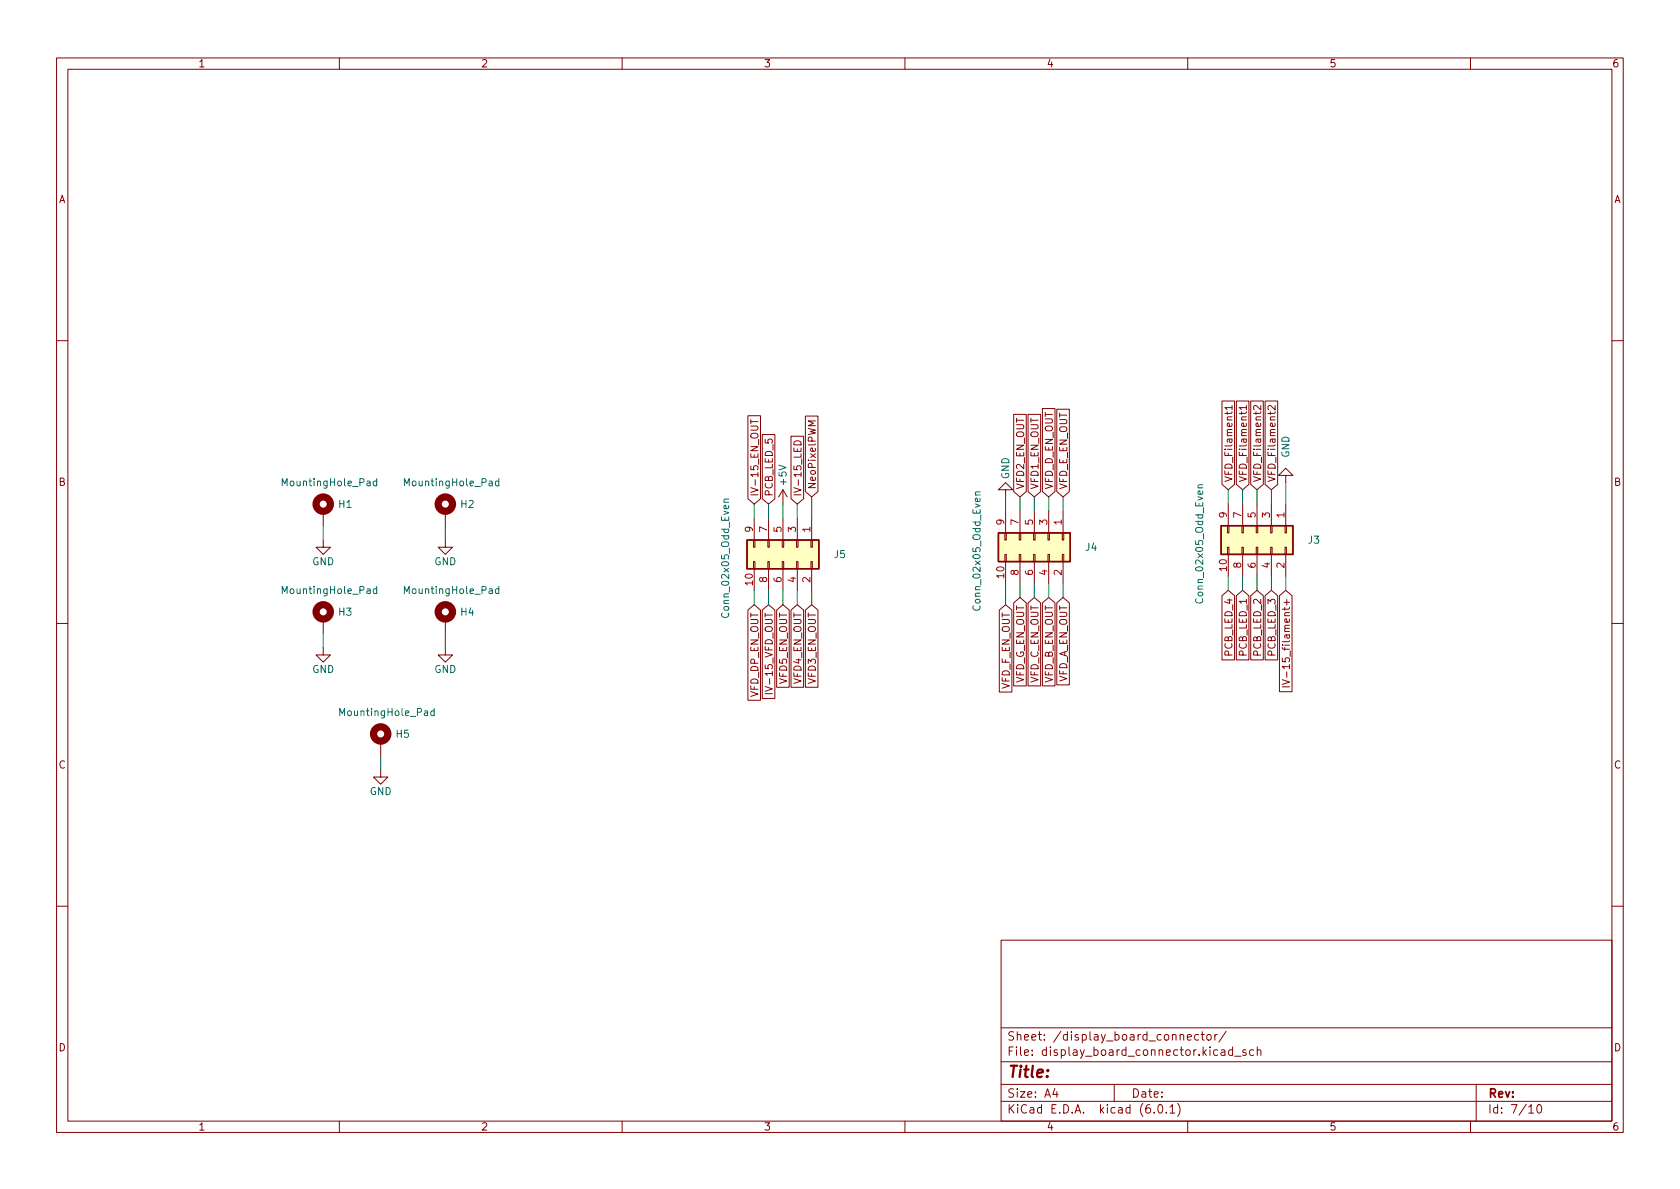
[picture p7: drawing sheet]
<svg xmlns="http://www.w3.org/2000/svg" width="297mm" height="210mm" viewBox="0 0 297 210" stroke-linecap="round" stroke-linejoin="round" font-family="sans-serif">
<g fill="none" stroke="#840000" stroke-width=".18">
<path d="M10 10.2h277v190.1h-277zM12 12.2h273v186.1h-273zM60 10.2v2M110 10.2v2M160 10.2v2M210 10.2v2M260 10.2v2M10 60.2h2M132.2 73.5h2.3v14.7l-1.2 .9-1.1-.9zM132.7 74.2v.7M132.7 74.6h1.3M134.8 76.8h2.2v11.4l-1.1 .9-1.1-.9z"/>
<path d="M139.9 77.1h2.2v11.1l-1.1 .9-1.1-.9zM140.5 78.1a.66 .66 0 0 1 .8-.1 .66 .66 0 0 1 .3 .7h-1.2zM142.4 73.6h2.2v13.3l-1.1 1-1.1-1zM144.2 74.4h-1.3l.9 .5-.9 .4h1.3M179.2 73.3h2.3v13.6l-1.2 1-1.1-1zM181.8 73.3h2.2v13.6l-1.1 1-1.1-1zM184.3 72.2h2.2v14.7l-1.1 1-1.1-1zM186.8 72.4h2.3v14.5l-1.1 1-1.2-1zM216.1 70.9h2.2v14.8l-1.1 .9-1.1-.9zM217.8 72.1h-1.2l.3 .3M217.8 71.7v.7M218.6 70.9h2.2v14.8l-1.1 .9-1.1-.9z"/>
<path d="M220.4 72.1h-1.3l.4 .3M220.4 71.7v.7M221.1 70.9h2.3v14.8l-1.2 .9-1.1-.9zM222.9 71.7v.8l-.9-.8-.4 .3 .2 .4M223.7 70.9h2.2v14.8l-1.1 .9-1.1-.9zM225.5 71.7v.8l-1-.8-.3 .3 .1 .4M285 60.2h2M57.1 95.5v1.3h1.3l-1.3 1.2-1.2-1.2h1.2M57.1 90.4v2.6M78.7 95.5v1.3h1.3l-1.3 1.2-1.2-1.2h1.2M78.7 90.4v2.6M133.2 95.5h.3v1.3h-.3z"/>
<path d="M133.2 99.3h.3v1.3h-.3zM133.3 91.7v3.8M135.8 95.5h.2v1.3h-.2zM135.8 99.3h.2v1.3h-.2zM135.9 91.7v3.8M138.3 95.5h.3v1.3h-.3zM138.3 99.3h.3v1.3h-.3zM138.4 86.6l.8 1.3M138.4 86.6v2.5M138.4 91.7v3.8M138.4 86.6l-.7 1.3M140.8 95.5h.3v1.3h-.3z"/>
<path d="M140.8 99.3h.3v1.3h-.3zM141 91.7v3.8M143.4 95.5h.2v1.3h-.2zM143.4 99.3h.2v1.3h-.2zM143.5 91.7v3.8M177.7 94.2h.2v1.3h-.2zM177.7 98h.2v1.3h-.2zM177.8 86.6h1.3l-1.3-1.3-1.3 1.3h1.3v1.3M177.8 90.4v3.8M177.8 99.3v3.8M180.2 94.2h.3v1.3h-.3zM180.2 98h.3v1.3h-.3z"/>
<path d="M180.3 90.4v3.8M180.3 99.3v3.8M182.8 94.2h.2v1.3h-.2zM182.8 98h.2v1.3h-.2zM182.9 90.4v3.8M182.9 99.3v3.8M185.3 94.2h.2v1.3h-.2zM185.3 98h.2v1.3h-.2zM185.4 90.4v3.8M185.4 99.3v3.8M187.8 94.2h.3v1.3h-.3zM187.8 98h.3v1.3h-.3z"/>
<path d="M188 90.4v3.8M188 99.3v3.8M217 93h.3v1.2h-.3zM217 96.8h.3v1.2h-.3zM217.2 89.1v3.9M217.2 98v3.8M219.6 93h.2v1.2h-.2zM219.6 96.8h.2v1.2h-.2zM219.7 89.1v3.9M219.7 98v3.8M222.1 93h.3v1.2h-.3zM222.1 96.8h.3v1.2h-.3z"/>
<path d="M222.2 89.1v3.9M222.2 98v3.8M224.7 93h.2v1.2h-.2zM224.7 96.8h.2v1.2h-.2zM224.8 89.1v3.9M224.8 98v3.8M227.2 93h.3v1.2h-.3zM227.2 96.8h.3v1.2h-.3zM227.3 84.1h1.3l-1.3-1.3-1.2 1.3h1.2v1.2M227.3 89.1v3.9M227.3 98v3.8M10 110.2h2"/>
<path d="M57.1 114.5v1.3h1.3l-1.3 1.3-1.2-1.3h1.2M57.1 109.5v2.5M78.7 114.5v1.3h1.3l-1.3 1.3-1.2-1.3h1.2M78.7 109.5v2.5M132.2 107.9l1.1-1 1.2 1v15.9h-2.3zM133.3 100.6v3.8M134.8 107.9l1.1-1 1.1 1v15.6h-2.2zM135.9 100.6v3.8M137.3 107.9l1.1-1 1.1 1v13.6h-2.2zM138.4 100.6v3.8M139.9 107.9l1.1-1 1.1 1v13.6h-2.2zM141 100.6v3.8"/>
<path d="M142.4 107.9l1.1-1 1.1 1v13.6h-2.2zM143.5 100.6v3.8M176.7 107.9l1.1-1 1.1 1v14.5h-2.2zM179.2 106.6l1.1-.9 1.2 .9v14.7h-2.3zM181.8 106.6l1.1-.9 1.1 .9v14.7h-2.2zM184.3 106.6l1.1-.9 1.1 .9v14.7h-2.2zM186.8 106.6l1.2-.9 1.1 .9v14.5h-2.3zM216.1 105.3l1.1-.9 1.1 .9v11.4h-2.2zM218.6 105.3l1.1-.9 1.1 .9v11.4h-2.2zM221.1 105.3l1.1-.9 1.2 .9v11.4h-2.3zM223.7 105.3l1.1-.9 1.1 .9v11.4h-2.2zM226.2 105.3l1.1-.9 1.1 .9v17h-2.2z"/>
<path d="M227.5 118.8v1M285 110.2h2M67.3 136.1v1.3h1.3l-1.3 1.3-1.3-1.3h1.3M67.3 131.1v2.5M135.3 121.4l1.3 .4-1.3 .4M135.3 122.7h1.3M226.7 120.2l1.3 .4-1.3 .4M226.7 121.5h1.3M10 160.2h2M177 166.3h108v32h-108zM285 160.2h2M60 198.3v2"/>
<path d="M110 198.3v2M160 198.3v2M177 194.8h108M177 191.8h108M177 187.8h108M177 181.8h108M186.5 192.5l-.4 1h1M186.9 193v1M197 191.8v3M204.1 196.7v.1M204.9 195.4l.2-.1a.81 .81 0 0 1 .6 .7 .81 .81 0 0 1-.3 .8h-.2a.81 .81 0 0 1-.6-.6 .81 .81 0 0 1 .3-.8zM206.2 196.7v.1"/>
<path d="M206.9 195.8l.4-.5v1.5M206.9 196.8h.8M208.2 195.1a1.72 1.72 0 0 1 0 2.3M209.9 183.4l.7-.1v-.3l-.5-.1-.2 .2 .1 .8h.6M210 198.3v2M211.9 183l-.4-.1-.3 .3v.4l.2 .3h.5M212.4 182.9h.5M212.6 182.4v1.3l.3 .2M213.5 183l.4-.1 .2 .3v.4l-.2 .3h-.4l-.1-.3v-.4zM214.8 182.9v1M215.2 182.9l-.3 .1-.1 .2M215.9 185.7h.6l.1 .9"/>
<path d="M216.6 186l-.5 .1a.29 .29 0 0 0-.2 .2 .29 .29 0 0 0 .2 .3h.5M216.8 182.4l-1.3 1.9M217.9 185.7l-.4-.1-.3 .3v.4l.2 .3h.5M217.9 185.1v1.5M218.3 186.8h1.1M220.3 185.7l-.4-.1-.2 .2 .1 .3 .5 .1v.4h-.6M221.6 185.7l-.4-.1-.3 .3v.4l.2 .3h.5M222.3 185.8l.2-.2 .4 .1v.9M222.3 185.1v1.5M260 198.3v2M261 191.8v6.5M270.3 195.8l.4-.5v1.5"/>
<path d="M270.3 196.8h.9M271.9 195.4l.2-.1a.81 .81 0 0 1 .6 .7 .81 .81 0 0 1-.3 .8h-.2a.81 .81 0 0 1-.6-.6 .81 .81 0 0 1 .3-.8z"/>
</g>
<g fill="none" stroke="#840000" stroke-width="1.3">
<circle cx="57.1" cy="89.1" r="1.27"/>
<circle cx="78.7" cy="89.1" r="1.27"/>
<circle cx="57.1" cy="108.2" r="1.27"/>
<circle cx="78.7" cy="108.2" r="1.27"/>
<circle cx="67.3" cy="129.8" r="1.27"/>
</g>
<g fill="none" stroke="#006464" stroke-width=".18">
<path d="M66.6 85.1h-.4l-.2 .2 .1 .6h.5M66.6 84.6v1.3M88.2 85.1h-.4l-.2 .2 .1 .6h.5M88.2 84.6v1.3M128 88.8h.8M128.8 88.3h-.7l-.1 .3 .1 .2M172.4 87.5h.9M173.3 87l-.8 .1-.1 .3 .2 .1M211.8 86.3h.9M212.7 85.7l-.8 .1-.1 .3 .1 .2M66.6 104.2l-.4-.1-.2 .3 .1 .5h.5M66.6 103.7v1.3"/>
<path d="M88.2 104.2l-.4-.1-.2 .3 .1 .5h.5M88.2 103.7v1.3M76.8 125.8l-.4-.1-.2 .2 .1 .6h.5M76.8 125.3v1.3"/>
</g>
<g fill="#ffffc2" stroke="#ffffc2" stroke-width=".18">
<path d="M132.1 95.5h12.7v5.1h-12.7z"/>
<path d="M176.5 94.2h12.7v5.1h-12.7z"/>
<path d="M215.9 93h12.7v5h-12.7z"/>
</g>
<path d="M132.1 95.5h12.7v5.1h-12.7zM176.5 94.2h12.7v5.1h-12.7zM215.9 93h12.7v5h-12.7z" fill="none" stroke="#840000" stroke-width=".25"/>
<g fill="none" stroke="#009600" stroke-width=".18">
<path d="M57.1 93v2.5M78.7 93v2.5M133.3 89.1v2.6M135.9 89.1v2.6M138.4 89.1v2.6M141 89.1v2.6M143.5 87.9v3.8M177.8 87.9v2.5M180.3 87.9v2.5M182.9 87.9v2.5M185.4 87.9v2.5M188 87.9v2.5"/>
<path d="M217.2 86.6v2.5M219.7 86.6v2.5M222.2 86.6v2.5M224.8 86.6v2.5M227.3 85.3v3.8M57.1 112v2.5M78.7 112v2.5M133.3 104.4v2.5M135.9 104.4v2.5M138.4 104.4v2.5M141 104.4v2.5M143.5 104.4v2.5"/>
<path d="M177.8 103.1v3.8M180.3 103.1v2.6M182.9 103.1v2.6M185.4 103.1v2.6M188 103.1v2.6M217.2 101.8v2.6M219.7 101.8v2.6M222.2 101.8v2.6M224.8 101.8v2.6M227.3 101.8v2.6M67.3 133.6v2.5"/>
</g>
<text font-size="2.8" fill="#840000" x="178" y="190.6">Title:</text>
<g font-size="2.1" fill="#840000">
<text x="178" y="184">Sheet: /display_board_connector/</text>
<text x="178" y="186.7">File: display_board_connector.kicad_sch</text>
<text x="178" y="196.9">KiCad E.D.A. kicad (6.0.1)</text>
<text x="178" y="194.1">Size: A4</text>
<text x="200" y="194.1">Date:</text>
<text x="263" y="194.1">Rev:</text>
<text x="263" y="196.9">Id: 7/10</text>
</g>
<g font-size="1.8" fill="#840000">
<text x="35" y="11.9">1</text>
<text x="85" y="11.9">2</text>
<text x="135" y="11.9">3</text>
<text x="185" y="11.9">4</text>
<text x="235" y="11.9">5</text>
<text x="285" y="11.9">6</text>
<text x="10.3" y="35.9">A</text>
<text x="285.3" y="35.9">A</text>
<text x="10.3" y="85.9">B</text>
<text x="134.1" y="87.9" transform="rotate(-90 134.1 87.9)">IV-15_EN_OUT</text>
<text x="136.6" y="87.9" transform="rotate(-90 136.6 87.9)">PCB_LED_5</text>
<text x="141.7" y="87.9" transform="rotate(-90 141.7 87.9)">IV-15_LED</text>
<text x="144.2" y="86.6" transform="rotate(-90 144.2 86.6)">NeoPixelPWM</text>
<text x="181.1" y="86.6" transform="rotate(-90 181.1 86.6)">VFD2_EN_OUT</text>
<text x="183.6" y="86.6" transform="rotate(-90 183.6 86.6)">VFD1_EN_OUT</text>
<text x="186.1" y="86.6" transform="rotate(-90 186.1 86.6)">VFD_D_EN_OUT</text>
<text x="188.7" y="86.6" transform="rotate(-90 188.7 86.6)">VFD_E_EN_OUT</text>
<text x="217.9" y="85.3" transform="rotate(-90 217.9 85.3)">VFD_Filament1</text>
<text x="220.4" y="85.3" transform="rotate(-90 220.4 85.3)">VFD_Filament1</text>
<text x="223" y="85.3" transform="rotate(-90 223 85.3)">VFD_Filament2</text>
<text x="225.5" y="85.3" transform="rotate(-90 225.5 85.3)">VFD_Filament2</text>
<text x="285.3" y="85.9">B</text>
<text x="217.9" y="115.9" transform="rotate(-90 217.9 115.9)">PCB_LED_4</text>
<text x="220.4" y="115.9" transform="rotate(-90 220.4 115.9)">PCB_LED_1</text>
<text x="223" y="115.9" transform="rotate(-90 223 115.9)">PCB_LED_2</text>
<text x="225.5" y="115.9" transform="rotate(-90 225.5 115.9)">PCB_LED_3</text>
<text x="228.1" y="118.7" transform="rotate(-90 228.1 118.7)">IV-15_filament+</text>
<text x="134.1" y="123.3" transform="rotate(-90 134.1 123.3)">VFD_DP_EN_OUT</text>
<text x="136.6" y="121.7" transform="rotate(-90 136.6 121.7)">IV-15_VFD_OUT</text>
<text x="139.2" y="120.9" transform="rotate(-90 139.2 120.9)">VFD5_EN_OUT</text>
<text x="141.7" y="120.9" transform="rotate(-90 141.7 120.9)">VFD4_EN_OUT</text>
<text x="144.2" y="120.9" transform="rotate(-90 144.2 120.9)">VFD3_EN_OUT</text>
<text x="178.5" y="122" transform="rotate(-90 178.5 122)">VFD_F_EN_OUT</text>
<text x="181.1" y="121" transform="rotate(-90 181.1 121)">VFD_G_EN_OUT</text>
<text x="183.6" y="120.9" transform="rotate(-90 183.6 120.9)">VFD_C_EN_OUT</text>
<text x="186.1" y="120.9" transform="rotate(-90 186.1 120.9)">VFD_B_EN_OUT</text>
<text x="188.7" y="120.9" transform="rotate(-90 188.7 120.9)">VFD_A_EN_OUT</text>
<text x="10.3" y="135.9">C</text>
<text x="285.3" y="135.9">C</text>
<text x="10.3" y="185.9">D</text>
<text x="285.3" y="185.9">D</text>
<text x="35" y="199.9">1</text>
<text x="85" y="199.9">2</text>
<text x="135" y="199.9">3</text>
<text x="185" y="199.9">4</text>
<text x="235" y="199.9">5</text>
<text x="285" y="199.9">6</text>
</g>
<g font-size="1.8" fill="#006464">
<text x="228" y="81" transform="rotate(-90 228 81)">GND</text>
<text x="50.2" y="86">MountingHole_Pad</text>
<text x="59.9" y="89.8">H1</text>
<text x="71.8" y="86">MountingHole_Pad</text>
<text x="81.5" y="89.8">H2</text>
<text x="139.1" y="85.7" transform="rotate(-90 139.1 85.7)">+5V</text>
<text x="178.4" y="84.8" transform="rotate(-90 178.4 84.8)">GND</text>
<text x="55.2" y="99.9">GND</text>
<text x="76.8" y="99.9">GND</text>
<text x="147.5" y="98.7">J5</text>
<text x="192" y="97.4">J4</text>
<text x="231.3" y="96.1">J3</text>
<text x="50.2" y="105">MountingHole_Pad</text>
<text x="71.8" y="105">MountingHole_Pad</text>
<text x="173.4" y="107.5" transform="rotate(-90 173.4 107.5)">Conn_02x05_Odd_Even</text>
<text x="212.7" y="106.2" transform="rotate(-90 212.7 106.2)">Conn_02x05_Odd_Even</text>
<text x="59.9" y="108.9">H3</text>
<text x="81.5" y="108.9">H4</text>
<text x="128.9" y="108.8" transform="rotate(-90 128.9 108.8)">Conn_02x05_Odd_Even</text>
<text x="55.2" y="119">GND</text>
<text x="76.8" y="119">GND</text>
<text x="60.4" y="126.6">MountingHole_Pad</text>
<text x="70.1" y="130.4">H5</text>
<text x="65.3" y="140.6">GND</text>
</g>
<g font-size="1.8" fill="#a90000">
<text x="133.1" y="94.1" transform="rotate(-90 133.1 94.1)">9</text>
<text x="135.6" y="94.1" transform="rotate(-90 135.6 94.1)">7</text>
<text x="138.2" y="94.1" transform="rotate(-90 138.2 94.1)">5</text>
<text x="140.7" y="94.1" transform="rotate(-90 140.7 94.1)">3</text>
<text x="143.3" y="94.1" transform="rotate(-90 143.3 94.1)">1</text>
<text x="177.5" y="92.8" transform="rotate(-90 177.5 92.8)">9</text>
<text x="180.1" y="92.8" transform="rotate(-90 180.1 92.8)">7</text>
<text x="182.6" y="92.8" transform="rotate(-90 182.6 92.8)">5</text>
<text x="185.2" y="92.8" transform="rotate(-90 185.2 92.8)">3</text>
<text x="187.7" y="92.8" transform="rotate(-90 187.7 92.8)">1</text>
<text x="216.9" y="91.5" transform="rotate(-90 216.9 91.5)">9</text>
<text x="219.5" y="91.5" transform="rotate(-90 219.5 91.5)">7</text>
<text x="222" y="91.5" transform="rotate(-90 222 91.5)">5</text>
<text x="224.5" y="91.5" transform="rotate(-90 224.5 91.5)">3</text>
<text x="227.1" y="91.5" transform="rotate(-90 227.1 91.5)">1</text>
<text x="180.1" y="101.7" transform="rotate(-90 180.1 101.7)">8</text>
<text x="182.6" y="101.7" transform="rotate(-90 182.6 101.7)">6</text>
<text x="185.2" y="101.7" transform="rotate(-90 185.2 101.7)">4</text>
<text x="187.7" y="101.7" transform="rotate(-90 187.7 101.7)">2</text>
<text x="216.9" y="100.9" transform="rotate(-90 216.9 100.9)">10</text>
<text x="219.5" y="100.4" transform="rotate(-90 219.5 100.4)">8</text>
<text x="222" y="100.4" transform="rotate(-90 222 100.4)">6</text>
<text x="224.5" y="100.4" transform="rotate(-90 224.5 100.4)">4</text>
<text x="227.1" y="100.4" transform="rotate(-90 227.1 100.4)">2</text>
<text x="133.1" y="103.5" transform="rotate(-90 133.1 103.5)">10</text>
<text x="135.6" y="103" transform="rotate(-90 135.6 103)">8</text>
<text x="138.2" y="103" transform="rotate(-90 138.2 103)">6</text>
<text x="140.7" y="103" transform="rotate(-90 140.7 103)">4</text>
<text x="143.3" y="103" transform="rotate(-90 143.3 103)">2</text>
<text x="177.5" y="102.2" transform="rotate(-90 177.5 102.2)">10</text>
</g>
</svg>
